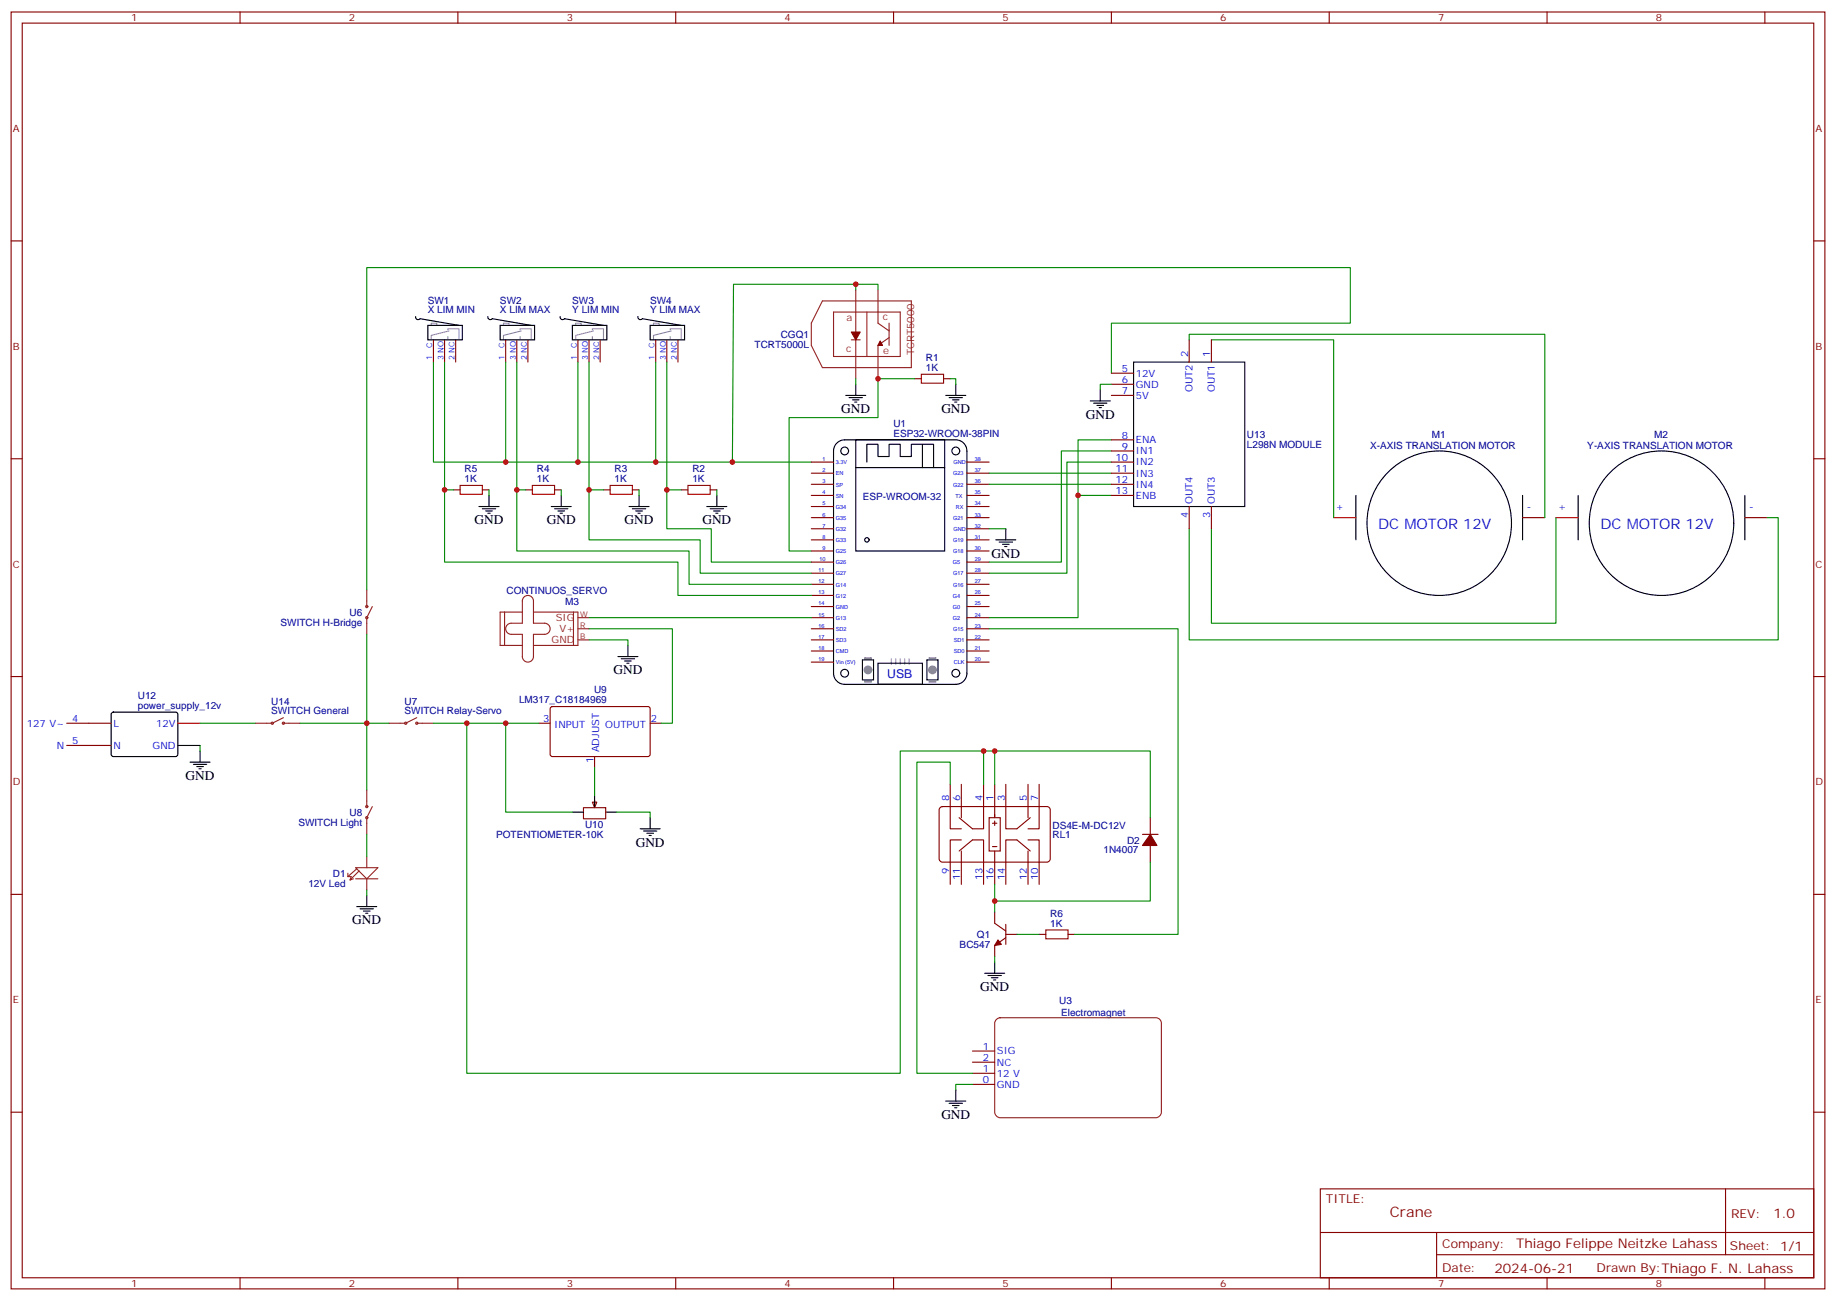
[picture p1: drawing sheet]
<svg xmlns="http://www.w3.org/2000/svg" width="583mm" height="413mm" viewBox="0 0 583 413" stroke-linecap="round" stroke-linejoin="round" font-family="sans-serif">
<g fill="none" stroke="#870000" stroke-width=".35">
<path d="M3.5 3.8h575.8v405.4h-575.8zM7.1 7.3h568.6v398.3h-568.6zM76.2 3.8v3.5M145.3 3.8v3.5M214.5 3.8v3.5M283.6 3.8v3.5M352.8 3.8v3.5M421.9 3.8v3.5M491.1 3.8v3.5M560.2 3.8v3.5M3.5 76.5h3.6M575.7 76.5h3.6"/>
<path d="M3.5 145.6h3.6M257.5 146.7h7.1M257.5 150.2h7.1M257.5 153.7h7.1M257.5 157.3h7.1M306.9 146.7h7.1M306.9 150.2h7.1M306.9 153.7h7.1M306.9 157.3h7.1M575.7 145.6h3.6M257.5 160.8h7.1M257.5 164.3h7.1"/>
<path d="M257.5 167.9h7.1M257.5 171.4h7.1M257.5 174.9h7.1M257.5 178.4h7.1M306.9 160.8h7.1M306.9 164.3h7.1M306.9 167.9h7.1M306.9 171.4h7.1M306.9 174.9h7.1M306.9 178.4h7.1M483.3 164.3h7.1M553.9 164.3h7"/>
<path d="M257.5 182h7.1M257.5 185.5h7.1M257.5 189h7.1M257.5 192.5h7.1M257.5 196.1h7.1M257.5 199.6h7.1M306.9 182h7.1M306.9 185.5h7.1M306.9 189h7.1M306.9 192.5h7.1M306.9 196.1h7.1M306.9 199.6h7.1"/>
<path d="M3.5 214.8h3.6M257.5 203.1h7.1M257.5 206.7h7.1M257.5 210.2h7.1M306.9 203.1h7.1M306.9 206.7h7.1M306.9 210.2h7.1M575.7 214.8h3.6M171.1 229.6h3.5M174.9 224.5l.4-.2 30.6 .1 .5 .6-.1 14.7-.6 .5-30.6-.1-.5-.6v-14.5zM206.4 229.6h3.5M188.7 240.2v3.5"/>
<path d="M3.5 283.9h3.6M575.7 283.9h3.6M308.7 333.7h7M308.7 337.2h7M3.5 353.1h3.6M308.7 340.7h7M308.7 344.2h7M575.7 353.1h3.6M419.1 377.4h156.6v28.2h-156.6zM547.7 377.4v20.9M419.1 391.2h156.5M456 398.3h119.6"/>
<path d="M456 391.2v14.2M76.2 405.6v3.6M145.3 405.6v3.6M214.5 405.6v3.6M283.6 405.6v3.6M352.8 405.6v3.6M421.9 405.6v3.6M491.1 405.6v3.6M560.2 405.6v3.6"/>
</g>
<path d="M274.5 208.8h2.1v.3h-2.1zM274.5 216.2h2.1v.3h-2.1zM282.9 209.1v1.8M284.3 209.1v1.8M285.8 209.1v1.8M287.2 209.1v1.8M288.6 209.1v1.8M294.9 216.2h2.1v.3h-2.1zM294.9 208.8h2.1v.3h-2.1z" fill="none" stroke="#999" stroke-width=".35"/>
<g fill="none" stroke="#000" stroke-width=".35">
<path d="M271.6 139.6h28.3v35.3h-28.3zM265.6 140.7a3.5 3.5 0 0 1 2.5-1.1h35.3a3.5 3.5 0 0 1 3.5 3.6v70.5a3.5 3.5 0 0 1-3.5 3.5h-35.3a3.5 3.5 0 0 1-3.5-3.5v-70.5a3.5 3.5 0 0 1 1-2.5zM271.6 148.4h28.3M275.2 146.7v-5.7h3.5v3.9h3.5v-3.9h3.6v3.9h3.5v-3.9h7v7.4M292.8 141v7.4M430.4 157.3v14.1M483.3 157.3v14.1M500.9 157.3v14.1M553.9 157.3v14.1M273.8 209.5h3.5v6.3h-3.5zM278.7 210.5h14.1v6.7h-14.1zM294.2 209.5h3.5v6.3h-3.5z"/>
<circle cx="268.1" cy="143.2" r="1.23"/>
<circle cx="303.4" cy="143.2" r="1.23"/>
<circle cx="275.2" cy="171.4" r=".71"/>
<circle cx="456.8" cy="166.1" r="22.9"/>
<circle cx="527.4" cy="166.1" r="22.9"/>
<circle cx="268.1" cy="213.7" r="1.23"/>
<circle cx="303.4" cy="213.7" r="1.23"/>
</g>
<g fill="#999" stroke="#999" stroke-width=".35">
<circle cx="275.5" cy="212.7" r="1.23"/>
<circle cx="296" cy="212.7" r="1.23"/>
</g>
<path d="M160.2 194.3v10.6M165.8 194.3h-7.1v10.6h7.1M166.3 189.5a1.76 1.76 0 0 1 1.9-.3 1.76 1.76 0 0 1 1.1 1.6v7h3.6a1.76 1.76 0 0 1 1.7 1.8 1.76 1.76 0 0 1-1.7 1.8h-3.6v7a1.76 1.76 0 0 1-1.7 1.8 1.76 1.76 0 0 1-1.8-1.8v-7h-3.5a1.76 1.76 0 0 1-1.8-1.8 1.76 1.76 0 0 1 1.8-1.8h3.5v-7zM169.3 194.3h14.1v10.6h-14.1M182 194.3v10.6M183.4 196.1h3.6M183.4 199.6h3.6M183.4 203.1h3.6M316.3 323.6l1.2-.5h49.4l.9 .2 .6 .6 .3 .9v28.3l-.3 .9-.7 .6-.8 .2h-49.4l-.9-.3-.6-.6-.3-.8v-28.3z" fill="none" stroke="#8c2424" stroke-width=".35"/>
<path d="M423.3 164.3h7.1M493.9 164.3h7" fill="none" stroke="#f00" stroke-width=".35"/>
<path d="M188 254.6h1.4l-.7 1.8z" fill="#f0f0f0" stroke="#870000" stroke-width=".35"/>
<g fill="none" stroke="#870000" stroke-width=".35">
<path d="M137.6 107.9v7M141.1 107.9v7M144.6 107.9v7M160.5 107.9v7M164 107.9v7M167.6 107.9v7M183.4 107.9v7M187 107.9v7M190.5 107.9v7M208.1 107.9v7M211.7 107.9v7M215.2 107.9v7"/>
<path d="M352.8 118.5h7M377.5 107.9v7M384.5 107.9v7M290.3 120.2h2.2M299.5 120.2h2.1M352.8 122h7M352.8 125.5h7M352.8 139.6h7M143.9 155.5h2.1M153.1 155.5h2.1M166.9 155.5h2.1M176 155.5h2.2"/>
<path d="M191.6 155.5h2.1M200.7 155.5h2.1M216.3 155.5h2.1M225.4 155.5h2.1M352.8 143.2h7M352.8 146.7h7M352.8 150.2h7M352.8 153.7h7M352.8 157.3h7M377.5 160.8v7.1M384.5 160.8v7.1M21.2 229.6h14.1"/>
<path d="M21.2 236.6h14.1M185.2 256.4h7.1v3.5h-7.1zM188.7 253.9v1.8M298.3 256.5l.9-.5 33.5 .1 .5 .4 .2 .6-.1 15.9-.4 .5-.6 .2-33.5-.1-.5-.4-.2-.6v-15.5zM301.6 249v14.1h3.6M305.2 249v10.6M312.2 249v14.1h-3.5l-4.3-3.5M314 259.6h3.5v10.6h-3.5zM315.7 249v10.6M319.3 249v14.1h3.5l4.2-3.5M326.3 249v10.6M329.8 249v14.1h-3.5"/>
<path d="M365.1 259.6v5.3M304.4 270.2l4.3-3.6h3.5v14.1M305.2 266.6h-3.6v14.1M305.2 270.2v10.5M315 261.3h1.4M315 268.7h1.4M315.7 260.6v1.4M315.7 270.2v10.5M326.3 266.6h3.5v14.1M326.3 270.2v10.5M327 270.2l-4.2-3.6h-3.5v14.1M362.7 264.9h4.9"/>
<path d="M365.1 268.4v5.3M315.7 289.6v3.5l3.6 2.5M319.3 293.4v6.4M319.3 297.7l-3.6 2.4v3.6M319.3 296.6h3.5M329.8 296.6h2.2M339 296.6h2.1"/>
</g>
<g fill="none" stroke="#000" stroke-width=".35">
<path d="M131.9 100.5v.3a.8 .8 0 0 0 1 .6l.4-.2 12.4 2.1M135.8 103.3h11v4.6h-11zM154.9 100.5v.3a.8 .8 0 0 0 1 .6l.4-.2 12.3 2.1M158.7 103.3h11v4.6h-11zM177.8 100.5v.3a.8 .8 0 0 0 1 .6l.4-.2 12.4 2.1M181.7 103.3h10.9v4.6h-10.9zM202.5 100.5v.3a.8 .8 0 0 0 1 .6l.4-.2 12.4 2.1M206.4 103.3h10.9v4.6h-10.9zM359.8 114.9h35.3v45.9h-35.3zM268.5 125.5h6.3M269.5 126.2h4.3M270.6 126.9h2.1"/>
<path d="M271.3 127.6h.7M271.6 122v3.5M300.2 125.5h6.4M301.3 126.2h4.2M302.3 126.9h2.1M303 127.6h.7M303.4 122v3.5M346.1 127.3h6.3M347.1 128h4.3M348.2 128.7h2.1M348.9 129.4h.7M349.2 123.8v3.5"/>
<path d="M155.2 157.3v3.5M178.2 157.3v3.5M202.8 157.3v3.5M227.5 157.3v3.5M152 160.8h6.4M153.1 161.5h4.2M154.2 162.2h2.1M154.9 162.9h.7M175 160.8h6.3M176 161.5h4.3M177.1 162.2h2.1M177.8 162.9h.7"/>
<path d="M199.7 160.8h6.3M200.7 161.5h4.3M201.8 162.2h2.1M202.5 162.9h.7M224.4 160.8h6.3M225.4 161.5h4.3M226.5 162.2h2.1M227.2 162.9h.7M316.1 171.4h6.3M317.1 172.1h4.3M318.2 172.8h2.1M318.9 173.5h.7"/>
<path d="M319.3 167.9v3.5M196.1 208.4h6.4M197.2 209.1h4.2M198.3 209.8h2.1M199 210.5h.7M199.3 204.9v3.5M35.5 226.3l.5-.2h20l.4 .7v12.9l-.7 .5-20-.1-.4-.6v-12.7zM56.4 236.6h7.1M63.5 238.4v3.5M60.3 241.9h6.4M61.4 242.6h4.2M62.4 243.3h2.2"/>
<path d="M63.1 244.1h.8M181.7 257.8h3.5M188.7 252.5v3.5M192.3 257.8h3.5M206.4 259.6v3.5M203.2 263.1h6.3M204.3 263.8h4.2M205.3 264.5h2.1M206 265.2h.7M113.2 287.8h6.4M114.3 288.5h4.2M115.4 289.2h2.1"/>
<path d="M116.1 289.9h.7M116.4 284.3v3.5M312.6 309h6.3M313.6 309.7h4.3M314.7 310.4h2.1M315.4 311.1h.7M315.7 305.4v3.6M300.2 349.5h6.4M301.3 350.2h4.2M302.3 350.9h2.1M303 351.6h.7M303.4 346v3.5"/>
</g>
<path d="M56.4 229.6h7.1" fill="none" stroke="#f00" stroke-width=".35"/>
<g fill="none" stroke="#008700" stroke-width=".35">
<path d="M271.6 90.2v1.8M278.7 92v-1.8h-45.9l-.3 56.5M137.6 114.9v31.8h119.9M141.1 114.9v63.5h74.1v10.6h42.3M160.5 114.9v31.8M164 114.9v60h54.7v10.6h38.8M183.4 114.9v31.8M187 114.9v56.5h35.2v10.6h35.3M208.1 114.9v31.8M211.7 114.9v53h14.1v10.5h31.7M352.8 118.5v-15.9h75.8v-17.7h-312.2v102.4M377.5 107.9v-1.8h112.9v58.2"/>
<path d="M384.5 107.9h38.8v56.4M271.6 120.2v1.8M290.3 120.2h-11.6v12.4h-28.2v42.3h7M301.6 120.2h1.8v1.8M352.8 139.6h-10.6v56.5h-28.2M352.8 122h-3.6v1.8M141.1 155.5h2.8M155.2 155.5v1.8M164 155.5h2.9M178.2 155.5v1.8M187 155.5h4.6M202.8 155.5v1.8"/>
<path d="M211.7 155.5h4.6M227.5 155.5v1.8M314 150.2h38.8M314 153.7h38.8M342.2 157.3h10.6M352.8 143.2h-15.9v35.2h-22.9M352.8 146.7h-14.1v35.3h-24.7M314 167.9h5.3M493.9 164.3v33.5h-109.4v-29.9M560.9 164.3h3.5v38.8h-186.9v-35.2M187 199.6h26.4v30h-3.5M187 196.1h70.5"/>
<path d="M314 199.6h59.9v97h-32.8M116.4 201.4v49.4M187 203.1h12.3v1.8M63.5 229.6h17.6M63.5 236.6v1.8M95.2 229.6h28.3M137.6 229.6h33.5M148.2 229.6v111.1h137.6v-102.3h26.4v10.6M160.5 229.6v28.2h21.2M312.2 238.4h3.5v10.6M315.7 238.4h49.4v21.2M188.7 243.7v8.8"/>
<path d="M195.8 257.8h10.6v1.8M301.6 249v-7.1h-10.6v98.8h17.7M116.4 264.9v7M365.1 273.7v12.3h-49.4M116.4 282.5v1.8M315.7 280.7v8.9M322.8 296.6h7M315.7 303.7v1.7M308.7 344.2h-5.3v1.8"/>
</g>
<g fill="none" stroke="#999" stroke-width=".35">
<path d="M136.9 103.3v-.7h1.7v.7M142.2 104.7v-.3h3.5v3.5M142.2 106.8v1.1M142.5 105.1l-5.6 1.4v1.4M159.8 103.3v-.7h1.8v.7M165.1 104.7v-.3h3.5v3.5M165.1 106.8v1.1M165.5 105.1l-5.7 1.4v1.4M182.7 103.3v-.7h1.8v.7M188 104.7v-.3h3.6v3.5M188 106.8v1.1M188.4 105.1l-5.7 1.4v1.4"/>
<path d="M207.4 103.3v-.7h1.8v.7M212.7 104.7v-.3h3.6v3.5M212.7 106.8v1.1M213.1 105.1l-5.7 1.4v1.4"/>
</g>
<path d="M292.5 118.8h7v2.8h-7zM146 154.1h7.1v2.8h-7.1zM169 154.1h7v2.8h-7zM193.7 154.1h7v2.8h-7zM218.4 154.1h7v2.8h-7zM332 295.2h7v2.8h-7z" fill="none" stroke="#a10000" stroke-width=".35"/>
<g fill="none" stroke="#8c2424" stroke-width=".35">
<path d="M261.1 95.5h28.2v21.2h-28.2l-3.6-7.1v-7zM264.6 99.1h21.2v14.1h-21.2zM271.6 92v28.2M275.2 99.1v14.1M278.7 92v10.6l3.5 2.5M270.2 107.9h2.8M282.2 102.6v7M282.2 107.2l-3.5 2.4v10.6M116.4 187.3v5.2M116.4 196.4v5M118.2 192.5l-1.8 3.6M81.1 229.6h5"/>
<path d="M90 227.8l-3.6 1.8M90 229.6h5.2M123.5 229.6h4.9M132.3 229.6h5.3M132.3 227.8l-3.5 1.8M116.4 250.8v5.2M116.4 259.9v5M118.2 256l-1.8 3.6M110.4 277.2v1.1M110.4 278.3h1.1l-.4 1M112.2 279l-1.1 .3M112.9 275.4h7l-3.5 3.6z"/>
<path d="M112.9 279h7M113.2 275.8l-2.8 2.5M113.9 276.5l-2.8 2.8M116.4 271.9v3.5M116.4 279v3.5"/>
<circle cx="116.4" cy="192.5" r=".35"/>
<circle cx="116.4" cy="196.1" r=".35"/>
<circle cx="86.4" cy="229.6" r=".35"/>
<circle cx="90" cy="229.6" r=".35"/>
<circle cx="128.8" cy="229.6" r=".35"/>
<circle cx="132.3" cy="229.6" r=".35"/>
<circle cx="116.4" cy="256" r=".35"/>
<circle cx="116.4" cy="259.6" r=".35"/>
</g>
<g fill="#870000" stroke="#870000" stroke-width=".35">
<path d="M316.8 298.4l1.1 1.4-2.2 .3z"/>
<path d="M365.1 264.9l2.1 3.5h-4.5z"/>
<path d="M279.4 108.2l.7 1.4h-1.4z"/>
<path d="M270.2 105.4h2.8l-1.4 2.5z"/>
</g>
<g fill="#c00">
<circle cx="208.1" cy="146.7" r=".88"/>
<circle cx="183.4" cy="146.7" r=".88"/>
<circle cx="160.5" cy="146.7" r=".88"/>
<circle cx="160.5" cy="229.6" r=".88"/>
<circle cx="116.4" cy="229.6" r=".88"/>
<circle cx="141.1" cy="155.5" r=".88"/>
<circle cx="164" cy="155.5" r=".88"/>
<circle cx="187" cy="155.5" r=".88"/>
<circle cx="211.7" cy="155.5" r=".88"/>
<circle cx="232.5" cy="146.7" r=".88"/>
<circle cx="342.2" cy="157.3" r=".88"/>
<circle cx="148.2" cy="229.6" r=".88"/>
<circle cx="312.2" cy="238.4" r=".88"/>
<circle cx="315.7" cy="238.4" r=".88"/>
<circle cx="315.7" cy="286" r=".88"/>
<circle cx="278.7" cy="120.2" r=".88"/>
<circle cx="271.6" cy="90.2" r=".88"/>
</g>
<g font-size="4.6" fill="#00f">
<text x="437.4" y="167.9">DC MOTOR 12V</text>
<text x="508" y="167.9">DC MOTOR 12V</text>
</g>
<text font-size="4.6" fill="#800" x="441.2" y="386.4">Crane</text>
<g font-size="4.2">
<text x="267.1" y="131.2">GND</text>
<text x="298.8" y="131.2">GND</text>
<text x="344.7" y="132.9">GND</text>
<text x="150.6" y="166.4">GND</text>
<text x="173.6" y="166.4">GND</text>
<text x="198.3" y="166.4">GND</text>
<text x="223" y="166.4">GND</text>
<text x="314.7" y="177">GND</text>
<text x="194.7" y="214.1">GND</text>
<text x="58.9" y="247.6">GND</text>
<text x="201.8" y="268.7">GND</text>
<text x="111.8" y="293.4">GND</text>
<text x="311.1" y="314.6">GND</text>
<text x="298.8" y="355.2">GND</text>
</g>
<g font-size="4.2" fill="#800">
<text x="562.9" y="386.7">1.0</text>
<text x="481.3" y="396.2">Thiago Felippe Neitzke Lahass</text>
<text x="474.4" y="404">2024-06-21</text>
</g>
<text font-size="3.9" fill="#00f" x="281.7" y="215.1">USB</text>
<g font-size="3.9" fill="#800">
<text x="420.9" y="382">TITLE:</text>
<text x="549.5" y="386.7">REV:</text>
<text x="457.8" y="396.2">Company:</text>
<text x="549.1" y="396.8">Sheet: 1/1</text>
<text x="457.8" y="403.9">Date:</text>
<text x="506.8" y="403.9">Drawn By:Thiago F. N. Lahass</text>
</g>
<g font-size="3.2" fill="#800">
<text x="41.6" y="6.8">1</text>
<text x="110.8" y="6.8">2</text>
<text x="179.9" y="6.8">3</text>
<text x="249.1" y="6.8">4</text>
<text x="318.2" y="6.8">5</text>
<text x="387.3" y="6.8">6</text>
<text x="456.5" y="6.8">7</text>
<text x="525.6" y="6.8">8</text>
<text x="4.1" y="41.9">A</text>
<text x="576.3" y="41.9">A</text>
<text x="4.1" y="111.1">B</text>
<text x="576.3" y="111.1">B</text>
<text x="4.1" y="180.2">C</text>
<text x="576.3" y="180.2">C</text>
<text x="4.1" y="249.3">D</text>
<text x="576.3" y="249.3">D</text>
<text x="4.1" y="318.5">E</text>
<text x="576.3" y="318.5">E</text>
<text x="41.6" y="408.6">1</text>
<text x="110.8" y="408.6">2</text>
<text x="179.9" y="408.6">3</text>
<text x="249.1" y="408.6">4</text>
<text x="318.2" y="408.6">5</text>
<text x="387.3" y="408.6">6</text>
<text x="456.5" y="408.6">7</text>
<text x="525.6" y="408.6">8</text>
</g>
<g font-size="3.2" fill="#000080">
<text x="135.8" y="99.4">X LIM MIN</text>
<text x="135.8" y="96.4">SW1</text>
<text x="158.7" y="99.4">X LIM MAX</text>
<text x="158.7" y="96.4">SW2</text>
<text x="181.6" y="99.4">Y LIM MIN</text>
<text x="181.6" y="96.4">SW3</text>
<text x="206.3" y="99.4">Y LIM MAX</text>
<text x="206.3" y="96.4">SW4</text>
<text x="247.8" y="107.3">CGQ1</text>
<text x="239.5" y="110.5">TCRT5000L</text>
<text x="293.9" y="117.8">1K</text>
<text x="293.9" y="114.6">R1</text>
<text x="283.6" y="135.4">U1</text>
<text x="283.6" y="138.6">ESP32-WROOM-38PIN</text>
<text x="395.8" y="142.1">L298N MODULE</text>
<text x="395.8" y="139.1">U13</text>
<text x="434.9" y="142.6">X-AXIS TRANSLATION MOTOR</text>
<text x="454.5" y="139.1">M1</text>
<text x="503.9" y="142.6">Y-AXIS TRANSLATION MOTOR</text>
<text x="525" y="139.1">M2</text>
<text x="147.5" y="149.9">R5</text>
<text x="170.4" y="149.9">R4</text>
<text x="195.1" y="149.9">R3</text>
<text x="219.8" y="149.9">R2</text>
<text x="147.5" y="153">1K</text>
<text x="170.4" y="153">1K</text>
<text x="195.1" y="153">1K</text>
<text x="219.8" y="153">1K</text>
<text x="273.9" y="158.7">ESP-WROOM-32</text>
<text x="160.8" y="188.5">CONTINUOS_SERVO</text>
<text x="179.4" y="192">M3</text>
<text x="110.9" y="195.4">U6</text>
<text x="89.1" y="198.7">SWITCH H-Bridge</text>
<text x="43.8" y="221.9">U12</text>
<text x="188.6" y="220">U9</text>
<text x="43.8" y="225">power_supply_12v</text>
<text x="86.1" y="226.8">SWITCH General</text>
<text x="86.1" y="223.7">U14</text>
<text x="128.4" y="226.8">SWITCH Relay-Servo</text>
<text x="128.4" y="223.7">U7</text>
<text x="164.7" y="223.2">LM317_C18184969</text>
<text x="94.7" y="262.2">SWITCH Light</text>
<text x="110.9" y="258.9">U8</text>
<text x="185.7" y="262.9">U10</text>
<text x="334.1" y="263">DS4E-M-DC12V</text>
<text x="157.5" y="266.1">POTENTIOMETER-10K</text>
<text x="334.1" y="266.1">RL1</text>
<text x="357.7" y="267.9">D2</text>
<text x="350.3" y="270.9">1N4007</text>
<text x="97.9" y="281.5">12V Led</text>
<text x="105.7" y="278.4">D1</text>
<text x="333.4" y="291.1">R6</text>
<text x="310.1" y="297.7">Q1</text>
<text x="333.4" y="294.1">1K</text>
<text x="304.6" y="300.9">BC547</text>
<text x="336.2" y="318.8">U3</text>
<text x="336.8" y="322.5">Electromagnet</text>
</g>
<g font-size="3.2" fill="#8d2323">
<text x="268.7" y="101.9">a</text>
<text x="280.2" y="101.5">c</text>
<text x="268.6" y="111.8">c</text>
<text x="280.3" y="112.5">e</text>
<text x="290.2" y="112.8" transform="rotate(-90 290.2 112.8)">TCRT5000</text>
<text x="176.4" y="197.1">SIG</text>
<text x="177.6" y="200.7">V+</text>
<text x="175.1" y="204.2">GND</text>
</g>
<g font-size="3.2" fill="#00f">
<text x="377.1" y="113.2" transform="rotate(-90 377.1 113.2)">2</text>
<text x="384.2" y="113.2" transform="rotate(-90 384.2 113.2)">1</text>
<text x="356.1" y="118.1">5</text>
<text x="360.5" y="119.5">12V</text>
<text x="356.1" y="121.6">6</text>
<text x="356.1" y="125.2">7</text>
<text x="360.5" y="123">GND</text>
<text x="378.5" y="124.4" transform="rotate(-90 378.5 124.4)">OUT2</text>
<text x="385.6" y="124.4" transform="rotate(-90 385.6 124.4)">OUT1</text>
<text x="360.5" y="126.6">5V</text>
<text x="356.1" y="139.3">8</text>
<text x="356.1" y="142.8">9</text>
<text x="360.5" y="140.7">ENA</text>
<text x="354" y="146.3">10</text>
<text x="354" y="149.9">11</text>
<text x="360.5" y="144.2">IN1</text>
<text x="360.5" y="147.7">IN2</text>
<text x="354" y="153.4">12</text>
<text x="360.5" y="151.3">IN3</text>
<text x="360.5" y="154.8">IN4</text>
<text x="354" y="156.9">13</text>
<text x="360.5" y="158.3">ENB</text>
<text x="378.5" y="160.1" transform="rotate(-90 378.5 160.1)">OUT4</text>
<text x="385.6" y="160.1" transform="rotate(-90 385.6 160.1)">OUT3</text>
<text x="424" y="161.9">+</text>
<text x="484.7" y="161.9">-</text>
<text x="494.6" y="161.9">+</text>
<text x="555.2" y="161.9">-</text>
<text x="377.1" y="164.6" transform="rotate(-90 377.1 164.6)">4</text>
<text x="384.2" y="164.6" transform="rotate(-90 384.2 164.6)">3</text>
<text x="8.5" y="230.6">127 V~</text>
<text x="22.9" y="229.2">4</text>
<text x="36" y="230.7">L</text>
<text x="49.5" y="230.7">12V</text>
<text x="172.4" y="229.2">3</text>
<text x="175.9" y="231">INPUT</text>
<text x="192.1" y="231">OUTPUT</text>
<text x="206.6" y="229.2">2</text>
<text x="18.1" y="237.7">N</text>
<text x="22.9" y="236.3">5</text>
<text x="36" y="237.7">N</text>
<text x="48.5" y="237.7">GND</text>
<text x="190.1" y="238.9" transform="rotate(-90 190.1 238.9)">ADJUST</text>
<text x="188.4" y="242.4" transform="rotate(-90 188.4 242.4)">1</text>
<text x="301.3" y="254.3" transform="rotate(-90 301.3 254.3)">8</text>
<text x="304.8" y="254.3" transform="rotate(-90 304.8 254.3)">6</text>
<text x="311.9" y="254.3" transform="rotate(-90 311.9 254.3)">4</text>
<text x="315.4" y="254.3" transform="rotate(-90 315.4 254.3)">1</text>
<text x="318.9" y="254.3" transform="rotate(-90 318.9 254.3)">3</text>
<text x="326" y="254.3" transform="rotate(-90 326 254.3)">5</text>
<text x="329.5" y="254.3" transform="rotate(-90 329.5 254.3)">7</text>
<text x="301.3" y="277.5" transform="rotate(-90 301.3 277.5)">9</text>
<text x="304.8" y="279.5" transform="rotate(-90 304.8 279.5)">11</text>
<text x="311.9" y="279.5" transform="rotate(-90 311.9 279.5)">13</text>
<text x="315.4" y="279.5" transform="rotate(-90 315.4 279.5)">16</text>
<text x="318.9" y="279.5" transform="rotate(-90 318.9 279.5)">14</text>
<text x="326" y="279.5" transform="rotate(-90 326 279.5)">12</text>
<text x="329.5" y="279.5" transform="rotate(-90 329.5 279.5)">10</text>
<text x="312" y="333.3">1</text>
<text x="316.4" y="334.7">SIG</text>
<text x="312" y="336.8">2</text>
<text x="312" y="340.4">1</text>
<text x="316.4" y="338.2">NC</text>
<text x="316.4" y="341.8">12 V</text>
<text x="312" y="343.9">0</text>
<text x="316.4" y="345.3">GND</text>
</g>
<g font-size="2.5" fill="#00f">
<text x="137.2" y="110.3" transform="rotate(-90 137.2 110.3)">C</text>
<text x="160.2" y="110.3" transform="rotate(-90 160.2 110.3)">C</text>
<text x="183.1" y="110.3" transform="rotate(-90 183.1 110.3)">C</text>
<text x="207.8" y="110.3" transform="rotate(-90 207.8 110.3)">C</text>
<text x="137.2" y="114.4" transform="rotate(-90 137.2 114.4)">1</text>
<text x="140.8" y="114.4" transform="rotate(-90 140.8 114.4)">3 NO</text>
<text x="144.3" y="114.4" transform="rotate(-90 144.3 114.4)">2 NC</text>
<text x="160.2" y="114.4" transform="rotate(-90 160.2 114.4)">1</text>
<text x="163.7" y="114.4" transform="rotate(-90 163.7 114.4)">3 NO</text>
<text x="167.2" y="114.4" transform="rotate(-90 167.2 114.4)">2 NC</text>
<text x="183.1" y="114.4" transform="rotate(-90 183.1 114.4)">1</text>
<text x="186.6" y="114.4" transform="rotate(-90 186.6 114.4)">3 NO</text>
<text x="190.1" y="114.4" transform="rotate(-90 190.1 114.4)">2 NC</text>
<text x="207.8" y="114.4" transform="rotate(-90 207.8 114.4)">1</text>
<text x="211.3" y="114.4" transform="rotate(-90 211.3 114.4)">3 NO</text>
<text x="214.8" y="114.4" transform="rotate(-90 214.8 114.4)">2 NC</text>
</g>
<g font-size="2.5" fill="#8d2323">
<text x="184.1" y="195.7">W</text>
<text x="184.1" y="199.2">R</text>
<text x="184.1" y="202.8">B</text>
</g>
<g font-size="1.8" fill="#00f">
<text x="261.1" y="146.3">1</text>
<text x="261.1" y="149.9">2</text>
<text x="265.3" y="147.4">3.3V</text>
<text x="302.6" y="147.4">GND</text>
<text x="309.4" y="146.3">38</text>
<text x="309.4" y="149.9">37</text>
<text x="261.1" y="153.4">3</text>
<text x="265.3" y="150.9">EN</text>
<text x="265.3" y="154.4">SP</text>
<text x="302.5" y="150.9">G23</text>
<text x="302.5" y="154.4">G22</text>
<text x="309.4" y="153.4">36</text>
<text x="261.1" y="160.4">5</text>
<text x="261.1" y="156.9">4</text>
<text x="265.3" y="161.5">G34</text>
<text x="265.3" y="158">SN</text>
<text x="303.3" y="158">TX</text>
<text x="303.4" y="161.5">RX</text>
<text x="309.4" y="160.4">34</text>
<text x="309.4" y="156.9">35</text>
<text x="261.1" y="164">6</text>
<text x="261.1" y="167.5">7</text>
<text x="265.3" y="165">G35</text>
<text x="302.5" y="165">G21</text>
<text x="309.4" y="164">33</text>
<text x="309.4" y="167.5">32</text>
<text x="261.1" y="171">8</text>
<text x="265.3" y="168.6">G32</text>
<text x="265.3" y="172.1">G33</text>
<text x="302.5" y="172.1">G19</text>
<text x="302.6" y="168.6">GND</text>
<text x="309.4" y="171">31</text>
<text x="260.2" y="178.1">10</text>
<text x="261.1" y="174.6">9</text>
<text x="265.3" y="175.6">G25</text>
<text x="265.3" y="179.1">G26</text>
<text x="302.4" y="179.1">G5</text>
<text x="302.5" y="175.6">G18</text>
<text x="309.4" y="174.6">30</text>
<text x="309.4" y="178.1">29</text>
<text x="259.8" y="181.6">11</text>
<text x="259.8" y="185.1">12</text>
<text x="265.3" y="182.7">G27</text>
<text x="302.5" y="182.7">G17</text>
<text x="309.4" y="181.6">28</text>
<text x="309.4" y="185.1">27</text>
<text x="259.8" y="188.7">13</text>
<text x="265.3" y="186.2">G14</text>
<text x="265.3" y="189.7">G12</text>
<text x="302.4" y="189.7">G4</text>
<text x="302.5" y="186.2">G16</text>
<text x="309.4" y="188.7">26</text>
<text x="259.8" y="192.2">14</text>
<text x="259.8" y="195.7">15</text>
<text x="265.3" y="193.3">GND</text>
<text x="265.3" y="196.8">G13</text>
<text x="302.4" y="193.3">G0</text>
<text x="302.4" y="196.8">G2</text>
<text x="309.4" y="192.2">25</text>
<text x="309.4" y="195.7">24</text>
<text x="259.8" y="199.2">16</text>
<text x="259.8" y="202.8">17</text>
<text x="265.3" y="200.3">SD2</text>
<text x="265.3" y="203.8">SD3</text>
<text x="302.5" y="200.3">G15</text>
<text x="302.8" y="203.8">SD1</text>
<text x="309.4" y="199.2">23</text>
<text x="309.4" y="202.8">22</text>
<text x="259.8" y="206.3">18</text>
<text x="259.8" y="209.8">19</text>
<text x="265.3" y="207.4">CMD</text>
<text x="302.8" y="207.4">SD0</text>
<text x="309.4" y="206.3">21</text>
<text x="309.4" y="209.8">20</text>
<text x="265.3" y="210.9">Vin (5V)</text>
<text x="302.8" y="210.9">CLK</text>
</g>
</svg>
